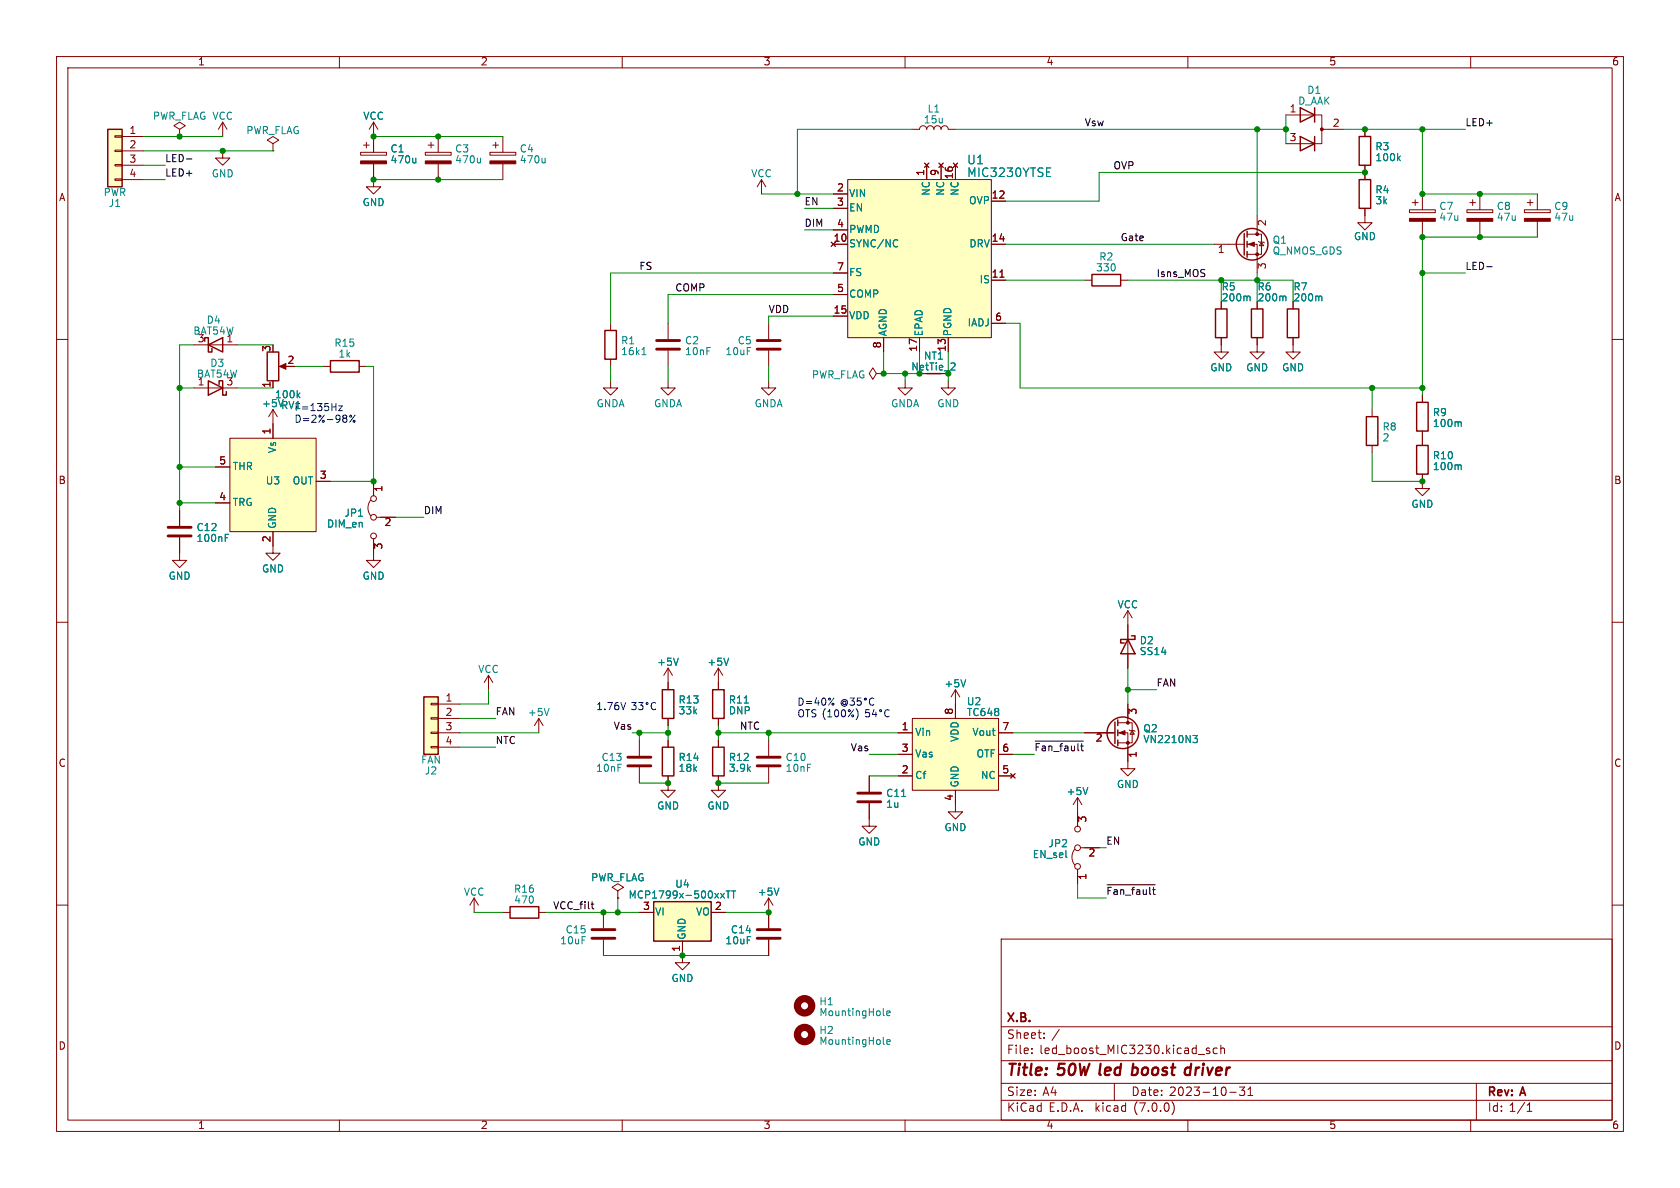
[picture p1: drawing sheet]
<svg xmlns="http://www.w3.org/2000/svg" width="297mm" height="210mm" viewBox="0 0 297 210" stroke-linecap="round" stroke-linejoin="round" font-family="sans-serif">
<g fill="none" stroke="#840000" stroke-width=".18">
<path d="M10 10h277v190h-277zM12 12h273v186h-273zM60 10v2M110 10v2M160 10v2M210 10v2M260 10v2M20.3 31.6h1.3v.3h-1.3zM20.3 29.1h1.3v.2h-1.3zM20.3 26.5h1.3v.3h-1.3zM20.3 24h1.3v.3h-1.3zM21.6 24.1h3.8"/>
<path d="M21.6 26.7h3.8M21.6 29.2h3.8M21.6 31.8h3.8M31.7 22.9l1.1-.7-1.1-.6-1 .6 1 .7v1.2M31.7 24.1h.1M39.4 26.7v1.2h1.2l-1.2 1.3-1.3-1.3h1.3M39.4 21.6l-.8 1.3M39.4 21.6v2.5M39.4 21.6l.7 1.3M48.3 25.4l1-.6-1-.7-1.1 .7 1.1 .6v1.3M48.3 26.7h.1M63.8 26.9h4.5v.5h-4.5z"/>
<path d="M64.3 25.7h1M64.8 25.1v1.1M66 29v4h1.3l-1.3 1.3-1.2-1.3h1.2M66 21.6v5.3M66 21.6l-.7 1.3M66 21.6l.8 1.3M75.2 26.9h4.6v.5h-4.6zM75.7 25.7h1M76.2 25.1v1.1M77.5 24.1v2.8M77.5 29v2.8M86.6 26.9h4.6v.5h-4.6z"/>
<path d="M87.1 25.7h1M87.6 25.1v1.1M88.9 24.1v2.8M88.9 29v2.8M134.6 31.8l-.7 1.2M134.6 31.8v2.5M134.6 31.8l.8 1.2M147.3 34.3h2.6M147.3 36.8h2.6M149.9 31.8h25.4v27.9h-25.4zM161.3 22.9h1.3a.64 .64 0 0 1 .6-.7 .64 .64 0 0 1 .6 .7 .64 .64 0 0 1 .7-.7 .64 .64 0 0 1 .6 .7 .64 .64 0 0 1 .6-.7 .64 .64 0 0 1 .7 .7 .64 .64 0 0 1 .6-.7 .64 .64 0 0 1 .6 .7h1.3M163.4 28.8l.8 .8"/>
<path d="M163.8 29.2v2.6M164.2 28.8l-.8 .8M166 28.8l.8 .8M166.4 29.2v2.6M166.8 28.8l-.8 .8M168.5 28.8l.8 .8M168.9 29.2v2.6M169.3 28.8l-.8 .8M175.3 35.6h2.5M222.2 38.1v3.3M227.3 20.3h6.4v5.1h-6.4M233.7 22.9h3.8"/>
<path d="M241.3 36.8v2.6h1.3l-1.3 1.2-1.3-1.2h1.3M241.3 22.9v1.2M241.3 29.2v2.6M249.2 37.1h4.5v.5h-4.5zM249.7 35.8h1M250.2 35.3v1M251.5 34.3v2.8M251.5 39.1v2.8M259.3 37.1h4.6v.5h-4.6zM259.8 35.8h1.1M260.3 35.3v1M261.6 34.3v2.8"/>
<path d="M261.6 39.1v2.8M269.5 37.1h4.6v.5h-4.6zM270 35.8h1M270.5 35.3v1M271.8 34.3v2.8M271.8 39.1v2.8M10 60h2M107.9 57.2v1.2M118.1 57.2v2.7M135.9 57.2v2.7M147.3 43.2h2.6M147.3 40.6h2.6"/>
<path d="M147.3 52.1h2.6M147.3 48.3h2.6M147.3 55.9h2.6M156.2 59.7v2.5M162.6 59.7v2.5M167.6 59.7v2.5M175.3 49.5h2.5M175.3 43.2h2.5M175.3 57.2h2.5M176.8 49h.7M191.8 49.5h1.2M198.1 49.5h1.3"/>
<path d="M214.6 43.2h5.4M215.9 59.7v2.5h1.3l-1.3 1.3-1.3-1.3h1.3M215.9 53.3v1.3M220.5 43.2h1.7v5.1M220.5 41.4h2.5v3.6h-2.5M222.2 59.7v2.5h1.3l-1.3 1.3-1.2-1.3h1.2M222.2 53.3v1.3M222.5 42.7l.1 .1h.8l.1 .1M223 42.8l.4 .6h-.8zM228.6 59.7v2.5h1.3l-1.3 1.3-1.3-1.3h1.3M228.6 53.3v1.3M285 60h2"/>
<path d="M34.3 68.6h7.6M34.3 61h7.6M40.6 77.5h15.3v16.5h-15.3zM48.3 67.3v1.3M48.3 72.4v5.1M48.3 72.4l-.8 1.3M48.3 72.4l.7 1.3M49.8 64.8h1M57.1 64.8h1.3M63.5 64.8h1.3M107.9 67.3v1.3h1.3l-1.3 1.3-1.2-1.3h1.2M107.9 63.5v1.3"/>
<path d="M118.1 67.3v1.3h1.3l-1.3 1.3-1.3-1.3h1.3M118.1 62v2.8M135.9 67.3v1.3h1.3l-1.3 1.3-1.3-1.3h1.3M135.9 62v2.8M154.9 66l-.6-1-.6 1 .6 1.1 .6-1.1h1.3M156.2 66h.1M160 67.3v1.3h1.3l-1.3 1.3-1.3-1.3h1.3M167.6 67.3v1.3h1.3l-1.3 1.3-1.2-1.3h1.2M242.6 72.4v1.3M242.6 78.7v1.3M251.5 69.9v1.2M251.5 76.2v2.5"/>
<path d="M31.7 95v4.1h1.3l-1.3 1.2-1.2-1.2h1.2M31.7 90.2v2.8M38.1 88.9h2.5M38.1 82.6h2.5M48.3 94v3.8h1.2l-1.2 1.3-1.3-1.3h1.3M55.9 85.1h2.5M65.5 88.4a2.26 2.26 0 0 0 0 2.8M66 95.3v3.8h1.3l-1.3 1.2-1.2-1.2h1.2M66 85.1v2.5M66.5 91.4h3.3M251.5 83.8v2.6h1.2l-1.2 1.2-1.3-1.2h1.3M10 110h2"/>
<path d="M86.4 119.4l-.8 1.3M86.4 119.4v2.5M86.4 119.4l.7 1.3M118.1 118.1v3.8M118.1 118.1l-.8 1.3M118.1 118.1l.8 1.3M127 118.1v3.8M127 118.1l-.8 1.3M127 118.1l.8 1.3M199.4 108v10.1M199.4 108l-.8 1.2M199.4 108l.8 1.2"/>
<path d="M285 110h2M76.2 132h1.3v.2h-1.3zM76.2 129.4h1.3v.3h-1.3zM76.2 126.9h1.3v.2h-1.3zM76.2 124.3h1.3v.3h-1.3zM77.5 124.5h3.8M77.5 127h3.8M77.5 129.5h3.8M77.5 132.1h3.8M95.2 127l-.7 1.3M95.2 127v2.5M95.2 127l.8 1.3"/>
<path d="M113 130.8v2.8M113 135.6v2.8M118.1 137.2v2.5h1.3l-1.3 1.3-1.3-1.3h1.3M118.1 127v1.3M118.1 130.8v1.3M127 137.2v2.5h1.3l-1.3 1.3-1.3-1.3h1.3M127 127v1.3M127 130.8v1.3M135.9 130.8v2.8M135.9 135.6v2.8M153.7 137.2v2.8M158.7 129.5h2.6"/>
<path d="M158.7 137.2h2.6M158.7 133.4h2.6M161.3 127h15.2v12.7h-15.2zM168.9 139.7v3.8h1.3l-1.3 1.3-1.3-1.3h1.3M168.9 121.9v5.1M168.9 121.9l-.8 1.3M168.9 121.9l.8 1.3M176.5 129.5h2.6M176.5 137.2h2.6M176.5 133.4h2.6M178.7 136.8l.8 .7M179.5 136.8l-.8 .7"/>
<path d="M191.8 129.5h5.3M197.6 129.5h1.8v6.4h1.3l-1.3 1.3-1.3-1.3h1.3M197.6 127.8h2.6v3.5h-2.6M199.4 124.5v3.3M199.6 129l.2 .2h.7l.2 .1M200.2 129.2l.3 .6h-.7zM10 160h2M83.8 158.8l-.7 1.2M83.8 158.8v2.5M83.8 158.8l.8 1.2M109.2 157.5l1-.7-1-.6-1 .6 1 .7v1.3M109.2 158.8h.1"/>
<path d="M135.9 158.8v5.3M135.9 158.8l-.8 1.2M135.9 158.8l.8 1.2M153.7 142v4.1h1.2l-1.2 1.2-1.3-1.2h1.3M190 150.1a2.26 2.26 0 0 0 0 2.8M190.5 141v5.1M190.5 153.7v2.5M190.5 141l-.8 1.2M190.5 141l.8 1.2M191 149.9h3.3M285 160h2M88.9 161.3h1.3"/>
<path d="M95.2 161.3h1.3M106.7 161.3v2.8M106.7 166.1v2.8M113 161.3h2.6M120.6 166.4v3.8h1.3l-1.3 1.3-1.2-1.3h1.2M125.7 161.3h2.6M135.9 166.1v2.8M177 166h108v32h-108zM60 198v2M110 198v2M160 198v2M177 194.5h108"/>
<path d="M177 191.5h108M177 187.5h108M177 181.5h108M182.4 186.1v.2M182.4 185.3v.2M184.6 183.4v.2M184.6 182.6v.2M197 191.5v3M207.2 194.8a1.74 1.74 0 0 1 0 2.2M210 198v2M211.8 186.4h1.2M213.8 185.3h-.3l-.2 .2v.2l.5 .1v.4h-.5"/>
<path d="M215.2 185.3h-.4l-.3 .2v.5l.1 .2h.6M215.8 185.4l.2-.1h.4l.1 1M215.8 184.8v1.5M217.4 193.1h1.1M219.1 192.2h.9l-.5 .5 .5 .2v.6l-.2 .2h-.5l-.2-.2M220.6 193.7h.9M220.6 192.6l.4-.4v1.5M260 198v2M261 191.5v6.5M270 196.5h.8M270 195.4l.4-.4v1.5"/>
<circle cx="66" cy="91.4" r=".51"/>
<circle cx="66" cy="94.7" r=".51"/>
<circle cx="66" cy="88.1" r=".51"/>
<circle cx="190.5" cy="153.2" r=".51"/>
<circle cx="190.5" cy="149.9" r=".51"/>
<circle cx="190.5" cy="146.6" r=".51"/>
</g>
<path d="M200.3 190h.4M200.3 188l-.2 2M200.8 188.7l-.6 .1M209.9 188.7l.6 .1M210.3 189.9l-.2 .1M210.6 188l-.3 2" fill="none" stroke="#840000" stroke-width=".4"/>
<g fill="none" stroke="#840000" stroke-width=".51">
<path d="M116.1 61.7h4M116.1 60.2h4M133.9 61.7h4M133.9 60.2h4M29.7 94.7h4.1M29.7 93.2h4.1M111 135.4h4.1M111 133.9h4.1M133.9 135.4h4M133.9 133.9h4M151.6 141.7h4.1M151.6 140.2h4.1"/>
<path d="M104.6 165.9h4.1M104.6 164.3h4.1M133.9 165.9h4M133.9 164.3h4"/>
</g>
<g fill="none" stroke="#840000" stroke-width=".25">
<path d="M229.9 19.1l2.5 1.2-2.5 1.3zM232.4 19.1v2.5M19 22.9h2.6v10.1h-2.6zM229.9 24.1l2.5 1.3-2.5 1.3zM232.4 24.1v2.6M240.3 31.8h2v5h-2zM240.3 24.1h2v5.1h-2zM106.9 58.4h2.1v5.1h-2.1zM193 48.5h5.1v2h-5.1zM214.9 54.6h2v5.1h-2zM220 41.3v3.8M220.5 40.9v1"/>
<path d="M220.5 42.7v1M220.5 44.5v1M221.2 54.6h2.1v5.1h-2.1zM227.6 54.6h2v5.1h-2zM36.2 60.3v-.6h.6v2.5h.7v-.6M36.8 67.3l2.6 1.3-2.6 1.3zM36.8 61l2.6-1.3v2.5zM38.7 67.9v-.6h.7v2.6h.6v-.7M47.2 62.2h2.1v5.1h-2.1zM58.4 63.8h5.1v2h-5.1zM241.6 73.7h2v5h-2zM250.4 78.7h2.1v5.1h-2.1z"/>
<path d="M250.4 71.1h2.1v5.1h-2.1zM199.4 113l1.3 2.6h-2.6zM200 112.4h.7v.6h-2.6v.7h.7M74.9 123.2h2.6v10.2h-2.6zM117.1 132.1h2v5.1h-2zM117.1 121.9h2v5.1h-2zM126 132.1h2v5.1h-2zM126 121.9h2v5.1h-2zM197.1 127.6v3.8M197.6 127.3v1M197.6 129v1M197.6 130.8v1"/>
<path d="M115.6 159.4h10.1v7h-10.1zM90.2 160.3h5v2h-5z"/>
<circle cx="221.4" cy="43.2" r="2.79"/>
<circle cx="198.5" cy="129.5" r="2.79"/>
</g>
<g fill="#ffffc2" stroke="#ffffc2" stroke-width=".18">
<path d="M115.6 159.4h10.1v7h-10.1z"/>
<path d="M74.9 123.2h2.6v10.2h-2.6z"/>
<path d="M19 22.9h2.6v10.1h-2.6z"/>
<path d="M149.9 31.8h25.4v27.9h-25.4z"/>
<path d="M40.6 77.5h15.3v16.5h-15.3z"/>
<path d="M161.3 127h15.2v12.7h-15.2z"/>
</g>
<g fill="none" stroke="#008484" stroke-width=".18">
<path d="M73.5 27.9v.9M73.5 28.7l-.2 .1M84.9 27.9v.9M84.9 28.7l-.1 .1M96.4 27.9v.9M96.4 28.7l-.2 .1M185 31.2h.8M185 29.7h.8M247.2 27.9l.4 .5M247.6 27.6l-.5 .5M158.5 42.4l.2 .1M158.7 43.5l-.2 .1"/>
<path d="M220.8 52.3l.2 .2v.7M227.2 52.3l.1 .2v.7M233.5 52.3l.2 .2v.7M52.7 69.8l.3 .5M53 69.5l-.5 .5M113.5 62.7h.7M113.7 61.6l.2-.2v1.3M168.7 64.2l.1 .2v.3l-.7 .7h.7M258.1 74.6l.2 .1v.7M39.8 94.5h.6M258.1 82.2l.2 .2v.6M119.9 116.3l-.4 1.3"/>
<path d="M128.8 116.3l-.4 1.3M97.1 125.2l-.5 1.3M170.7 120.2l-.4 1.2M192.3 139.2l-.4 1.3M210.9 130h.8l-.4 .5 .3 .1 .1 .4-.3 .3h-.3M127.4 157.9l.7 .9M128.1 157.9l-.7 .9M128.4 157.5h.7M128.7 157.5v1.3M129.3 157.5h.8M129.7 157.5v1.3M137.7 157l-.4 1.3"/>
<path d="M156.2 179.5h.1M156.8 179.1l.6-.1-.1-.2-.4-.1-.1 .2v.6h.5M156.2 184.6h.1M156.8 184.2l.6-.1-.1-.3h-.4l-.1 .2v.6h.5"/>
</g>
<g fill="#840000" stroke="#840000" stroke-width=".18">
<path d="M63.8 28.4h4.5v.6h-4.5z"/>
<path d="M49.4 64.8l1.1-.5v1z"/>
<path d="M220.7 43.2l1-.4v.8z"/>
<path d="M249.2 38.6h4.5v.5h-4.5z"/>
<path d="M269.5 38.6h4.6v.5h-4.6z"/>
<path d="M259.3 38.6h4.6v.5h-4.6z"/>
<path d="M86.6 28.4h4.6v.6h-4.6z"/>
<path d="M75.2 28.4h4.6v.6h-4.6z"/>
<path d="M197.9 129.5l1-.3v.7z"/>
<circle cx="233.7" cy="22.9" r=".25"/>
<circle cx="222.2" cy="45" r=".25"/>
<circle cx="222.2" cy="41.4" r=".25"/>
<circle cx="199.4" cy="131.3" r=".25"/>
<circle cx="199.4" cy="127.8" r=".25"/>
</g>
<g fill="none" stroke="#840000" stroke-width="1.3">
<circle cx="142.2" cy="177.8" r="1.27"/>
<circle cx="142.2" cy="182.9" r="1.27"/>
</g>
<path d="M33 28.1h.9M262.8 47.2h1M183 131h8.5M104.5 159.8h.5M195.7 156.4h8.5M104.7 160.6l.3 .1" fill="none" stroke="#000" stroke-width=".18"/>
<g fill="none" stroke="#0000c2" stroke-width=".18">
<path d="M59.9 71.7h.6l-.6 .9h.6M62.8 73.4l-1 1.3M111.7 124.2h.8l-.5 .5 .4 .1v.5l-.2 .2-.5-.2M112.9 124.2h.8l-.5 .5 .4 .1v.5l-.2 .2-.5-.2M115.9 124.3a.6 .6 0 0 0-.8 .4 .6 .6 0 0 0 .6 .8l.2-.2M147.3 124.3l.1 .2-.1 .2M147.4 123.4l-.9 1.3M149.5 124.1a.31 .31 0 0 0-.4-.1 .31 .31 0 0 0 0 .5 .31 .31 0 0 0 .4-.1M149.5 123.9v.5M149.5 124.4l.2 .1a.55 .55 0 0 0-.3-.9 .55 .55 0 0 0-.7 .6 .61 .61 0 0 0 .4 .6 .61 .61 0 0 0 .6-.1M150.3 123.4h.7l-.4 .5 .4 .1v.5l-.2 .2-.5-.2M151.5 125.5l.2 .6-.2 .9"/>
<path d="M152.2 123.4h-.6l-.1 .6 .2-.1h.4l.2 .2-.1 .4-.2 .2-.5-.2M153.7 125.5h-.6l-.1 .6 .2-.2 .4 .1 .1 .2v.4l-.2 .1-.5-.1M154.5 123.5a.6 .6 0 0 0-.8 .4 .6 .6 0 0 0 .6 .8l.2-.2M154.5 125.4l-.3 .9h.8M154.8 125.9v.8M157.2 125.6a.6 .6 0 0 0-.8 .4 .6 .6 0 0 0 .5 .7l.3-.1"/>
<circle cx="62" cy="73.6" r=".18"/>
<circle cx="62.6" cy="74.5" r=".18"/>
<circle cx="114.4" cy="124.4" r=".18"/>
<circle cx="153" cy="123.6" r=".18"/>
<circle cx="155.7" cy="125.6" r=".18"/>
</g>
<g fill="none" stroke="#008400" stroke-width=".18">
<path d="M25.4 26.7h22.9M25.4 24.1h14M25.4 31.8h3.8M25.4 29.2h3.8M66 24.1h22.9M66 31.8h22.9M134.6 34.3h12.7M142.2 36.8h5.1M161.3 22.9h-20.3v11.4M168.9 22.9h58.4M222.2 22.9v15.2M227.3 20.3v5.1"/>
<path d="M237.5 22.9h21.6M241.3 30.5h-47v5.1h-16.5M251.5 22.9v11.4h20.3M142.2 40.6h5.1M147.3 48.3h-39.4v8.9M147.3 55.9h-11.4v1.3M147.3 52.1h-29.2v5.1M177.8 57.2h2.5v11.4h71.2M177.8 49.5h14M177.8 43.2h36.8M199.4 49.5h29.2v3.8M215.9 49.5v3.8"/>
<path d="M222.2 48.3v5M251.5 48.3h7.6M271.8 41.9h-20.3v28M31.7 68.6h2.6M34.3 61h-2.6v29.2M41.9 68.6h6.4M41.9 61h6.4M52.1 64.8h5M64.8 64.8h1.2v20.3h-7.6M107.9 64.8v2.5M118.1 64.8v2.5M135.9 64.8v2.5"/>
<path d="M156.2 62.2v3.8h6.4v-3.8M160 66v1.3M167.6 62.2v5.1M242.6 68.6v3.8M31.7 88.9h6.4M31.7 82.6h6.4M69.8 91.4h5.1M242.6 80v5.1h8.9M199.4 118.1v6.4M81.3 129.5h13.9M81.3 132.1h6.3M81.3 127h6.3"/>
<path d="M86.4 121.9v2.6h-5.1M111.8 129.5h6.3M113 138.4h5.1M113 129.5v1.3M118.1 128.3v2.5M127 138.4h8.9M127 129.5h31.7M127 128.3v2.5M135.9 129.5v1.3M153.7 137.2h5M153.7 133.4h5M179.1 129.5h12.7"/>
<path d="M179.1 133.4h3.8M199.4 121.9h5.1M109.2 158.8v2.5M190.5 156.2v2.6h5.1M194.3 149.9h1.3M83.8 161.3h5.1M96.5 161.3h16.5M106.7 168.9h29.2M128.3 161.3h7.6"/>
</g>
<g fill="#008400" stroke="#008400" stroke-width=".18">
<circle cx="120.6" cy="168.9" r=".46"/>
<circle cx="109.2" cy="161.3" r=".46"/>
<circle cx="127" cy="138.4" r=".46"/>
<circle cx="106.7" cy="161.3" r=".46"/>
<circle cx="118.1" cy="138.4" r=".46"/>
<circle cx="135.9" cy="161.3" r=".46"/>
<circle cx="222.2" cy="22.9" r=".46"/>
<circle cx="227.3" cy="22.9" r=".46"/>
<circle cx="222.2" cy="49.5" r=".46"/>
<circle cx="215.9" cy="49.5" r=".46"/>
<circle cx="141" cy="34.3" r=".46"/>
<circle cx="160" cy="66" r=".46"/>
<circle cx="156.2" cy="66" r=".46"/>
<circle cx="66" cy="31.8" r=".46"/>
<circle cx="66" cy="24.1" r=".46"/>
<circle cx="77.5" cy="24.1" r=".46"/>
<circle cx="77.5" cy="31.8" r=".46"/>
<circle cx="31.7" cy="24.1" r=".46"/>
<circle cx="39.4" cy="26.7" r=".46"/>
<circle cx="251.5" cy="48.3" r=".46"/>
<circle cx="251.5" cy="41.9" r=".46"/>
<circle cx="251.5" cy="34.3" r=".46"/>
<circle cx="251.5" cy="22.9" r=".46"/>
<circle cx="251.5" cy="85.1" r=".46"/>
<circle cx="261.6" cy="34.3" r=".46"/>
<circle cx="261.6" cy="41.9" r=".46"/>
<circle cx="242.6" cy="68.6" r=".46"/>
<circle cx="251.5" cy="68.6" r=".46"/>
<circle cx="241.3" cy="22.9" r=".46"/>
<circle cx="241.3" cy="30.5" r=".46"/>
<circle cx="118.1" cy="129.5" r=".46"/>
<circle cx="113" cy="129.5" r=".46"/>
<circle cx="66" cy="85.1" r=".46"/>
<circle cx="127" cy="129.5" r=".46"/>
<circle cx="135.9" cy="129.5" r=".46"/>
<circle cx="199.4" cy="121.9" r=".46"/>
<circle cx="31.7" cy="88.9" r=".46"/>
<circle cx="31.7" cy="82.6" r=".46"/>
<circle cx="31.7" cy="68.6" r=".46"/>
</g>
<g font-size="2.8" fill="#840000">
<text x="178" y="190.8">Title:</text>
<text x="187.1" y="190.8">50W led</text>
<text x="201.4" y="190.8">boost</text>
<text x="211.4" y="190.8">driver</text>
</g>
<g font-size="2.1" fill="#008484">
<text x="170.9" y="29.3">U1</text>
<text x="170.9" y="31.6">MIC3230YTSE</text>
</g>
<g font-size="2.1" fill="#840000">
<text x="178" y="183.9">Sheet:</text>
<text x="178" y="181.1">X.B.</text>
<text x="185.9" y="183.9">/</text>
<text x="178" y="186.6">File:</text>
<text x="183.8" y="186.6">led_boost_MIC3230.kicad_sch</text>
<text x="178" y="196.8">KiCad</text>
<text x="178" y="194">Size:</text>
<text x="184.3" y="194">A4</text>
<text x="185.4" y="196.8">E.D.A.</text>
<text x="193.7" y="196.8">kicad</text>
<text x="200" y="194">Date:</text>
<text x="200.6" y="196.8">(7.0.0)</text>
<text x="206.7" y="194">2023-10-31</text>
<text x="263" y="194.2">Rev:</text>
<text x="263" y="196.8">Id: 1/1</text>
<text x="269" y="194.2">A</text>
</g>
<g font-size="1.8" fill="#840000">
<text x="35" y="11.8">1</text>
<text x="85" y="11.8">2</text>
<text x="135" y="11.8">3</text>
<text x="185" y="11.8">4</text>
<text x="235" y="11.8">5</text>
<text x="285" y="11.8">6</text>
<text x="22.8" y="23.9">1</text>
<text x="227.9" y="20.1">1</text>
<text x="235.6" y="22.6">2</text>
<text x="22.8" y="26.4">2</text>
<text x="22.8" y="29">3</text>
<text x="227.9" y="25.1">3</text>
<text x="10.4" y="35.8">A</text>
<text x="22.8" y="31.5">4</text>
<text x="147.9" y="34">2</text>
<text x="163.6" y="31.1" transform="rotate(-90 163.6 31.1)">1</text>
<text x="166.1" y="31.1" transform="rotate(-90 166.1 31.1)">9</text>
<text x="168.7" y="31.8" transform="rotate(-90 168.7 31.8)">16</text>
<text x="175.3" y="35.3">12</text>
<text x="285.4" y="35.8">A</text>
<text x="147.9" y="36.6">3</text>
<text x="147.9" y="40.4">4</text>
<text x="224.2" y="40" transform="rotate(-90 224.2 40)">2</text>
<text x="147.3" y="42.9">10</text>
<text x="175.3" y="42.9">14</text>
<text x="215.2" y="45.1">1</text>
<text x="224.2" y="47.7" transform="rotate(-90 224.2 47.7)">3</text>
<text x="147.9" y="51.8">5</text>
<text x="147.9" y="48">7</text>
<text x="175.3" y="49.3">11</text>
<text x="147.3" y="55.6">15</text>
<text x="175.9" y="56.9">6</text>
<text x="40" y="60.7">1</text>
<text x="48" y="62.3" transform="rotate(-90 48 62.3)">3</text>
<text x="50.8" y="64.5">2</text>
<text x="156" y="61.6" transform="rotate(-90 156 61.6)">8</text>
<text x="162.3" y="62.2" transform="rotate(-90 162.3 62.2)">17</text>
<text x="167.4" y="62.2" transform="rotate(-90 167.4 62.2)">13</text>
<text x="40" y="68.3">3</text>
<text x="48" y="68.6" transform="rotate(-90 48 68.6)">1</text>
<text x="48" y="76.9" transform="rotate(-90 48 76.9)">1</text>
<text x="38.7" y="82.3">5</text>
<text x="10.3" y="85.8">B</text>
<text x="38.7" y="88.6">4</text>
<text x="56.5" y="84.8">3</text>
<text x="67.9" y="87" transform="rotate(-90 67.9 87)">1</text>
<text x="285.3" y="85.8">B</text>
<text x="48" y="95.9" transform="rotate(-90 48 95.9)">2</text>
<text x="67.9" y="93.3">2</text>
<text x="67.9" y="97.2" transform="rotate(-90 67.9 97.2)">3</text>
<text x="78.7" y="124.2">1</text>
<text x="78.7" y="126.7">2</text>
<text x="78.7" y="129.3">3</text>
<text x="78.7" y="131.8">4</text>
<text x="159.4" y="129.3">1</text>
<text x="168.7" y="126.4" transform="rotate(-90 168.7 126.4)">8</text>
<text x="177.1" y="129.3">7</text>
<text x="193.6" y="131.4">2</text>
<text x="201.3" y="126.4" transform="rotate(-90 201.3 126.4)">3</text>
<text x="10.3" y="135.8">C</text>
<text x="159.4" y="136.9">2</text>
<text x="159.4" y="133.1">3</text>
<text x="177.1" y="136.9">5</text>
<text x="177.1" y="133.1">6</text>
<text x="201.3" y="134" transform="rotate(-90 201.3 134)">1</text>
<text x="285.3" y="135.8">C</text>
<text x="168.7" y="141.6" transform="rotate(-90 168.7 141.6)">4</text>
<text x="192.4" y="145.4" transform="rotate(-90 192.4 145.4)">3</text>
<text x="192.4" y="151.8">2</text>
<text x="192.4" y="155.6" transform="rotate(-90 192.4 155.6)">1</text>
<text x="113.6" y="161">3</text>
<text x="126.3" y="161">2</text>
<text x="120.4" y="168.3" transform="rotate(-90 120.4 168.3)">1</text>
<text x="10.3" y="185.8">D</text>
<text x="285.3" y="185.8">D</text>
<text x="35" y="199.8">1</text>
<text x="85" y="199.8">2</text>
<text x="135" y="199.8">3</text>
<text x="185" y="199.8">4</text>
<text x="235" y="199.8">5</text>
<text x="285" y="199.8">6</text>
</g>
<g font-size="1.8" fill="#008484">
<text x="231" y="16.9">D1</text>
<text x="27" y="21.5">PWR_FLAG VCC</text>
<text x="43.5" y="24">PWR_FLAG</text>
<text x="64.2" y="21.5">VCC</text>
<text x="163.3" y="22.1">15u</text>
<text x="163.9" y="20.2">L1</text>
<text x="229.4" y="18.8">D_AAK</text>
<text x="69" y="27.2">C1</text>
<text x="69" y="29.2">470u</text>
<text x="80.4" y="27.2">C3</text>
<text x="80.4" y="29.2">470u</text>
<text x="91.8" y="27.2">C4</text>
<text x="91.8" y="29.2">470u</text>
<text x="243.1" y="26.9">R3</text>
<text x="243.1" y="28.8">100k</text>
<text x="18.3" y="34.9">PWR</text>
<text x="37.4" y="31.6">GND</text>
<text x="132.7" y="31.6">VCC</text>
<text x="150.1" y="35.1">VIN</text>
<text x="164.7" y="34.7" transform="rotate(-90 164.7 34.7)">NC</text>
<text x="167.2" y="34.7" transform="rotate(-90 167.2 34.7)">NC</text>
<text x="169.7" y="34.7" transform="rotate(-90 169.7 34.7)">NC</text>
<text x="243.1" y="34.5">R4</text>
<text x="19.2" y="36.9">J1</text>
<text x="64" y="36.7">GND</text>
<text x="150.1" y="37.7">EN</text>
<text x="150.1" y="41.5">PWMD</text>
<text x="171.2" y="36.4">OVP</text>
<text x="243.1" y="36.4">3k</text>
<text x="254.4" y="37.4">C7</text>
<text x="254.4" y="39.3">47u</text>
<text x="264.5" y="37.4">C8</text>
<text x="264.5" y="39.3">47u</text>
<text x="274.7" y="37.4">C9</text>
<text x="274.7" y="39.3">47u</text>
<text x="150.1" y="44">SYNC/NC</text>
<text x="171.3" y="44">DRV</text>
<text x="194.3" y="46.3">R2</text>
<text x="224.9" y="43.4">Q1</text>
<text x="224.9" y="45.3">Q_NMOS_GDS</text>
<text x="239.3" y="42.7">GND</text>
<text x="150.1" y="52.9">COMP</text>
<text x="150.1" y="49.1">FS</text>
<text x="173.1" y="50.4">IS</text>
<text x="193.7" y="48.3">330</text>
<text x="215.9" y="51.6">R5</text>
<text x="215.9" y="53.5">200m</text>
<text x="222.3" y="51.6">R6</text>
<text x="222.3" y="53.5">200m</text>
<text x="228.6" y="51.6">R7</text>
<text x="228.6" y="53.5">200m</text>
<text x="34.1" y="59.4">BAT54W</text>
<text x="36.5" y="57.5">D4</text>
<text x="150.1" y="56.7">VDD</text>
<text x="157" y="59.4" transform="rotate(-90 157 59.4)">AGND</text>
<text x="163.4" y="59.4" transform="rotate(-90 163.4 59.4)">EPAD</text>
<text x="168.5" y="59.4" transform="rotate(-90 168.5 59.4)">PGND</text>
<text x="170.9" y="58">IADJ</text>
<text x="34.9" y="60.7">3</text>
<text x="37.1" y="65.1">D3</text>
<text x="59.1" y="61.6">R15</text>
<text x="59.8" y="63.5">1k</text>
<text x="109.7" y="61.1">R1</text>
<text x="109.7" y="63.1">16k1</text>
<text x="121" y="61.1">C2</text>
<text x="121" y="63.1">10nF</text>
<text x="128.2" y="63.1">10uF</text>
<text x="130.4" y="61.1">C5</text>
<text x="163.3" y="63.9">NT1</text>
<text x="213.9" y="65.9">GND</text>
<text x="220.3" y="65.9">GND</text>
<text x="226.6" y="65.9">GND</text>
<text x="34.8" y="67">BAT54W</text>
<text x="34.9" y="68.3">1</text>
<text x="48.5" y="70.7">100k</text>
<text x="143.5" y="67.2">PWR_FLAG</text>
<text x="46.3" y="72.3">+5VRV1</text>
<text x="52.1" y="72.9">F=135Hz</text>
<text x="105.4" y="72.3">GNDA</text>
<text x="115.6" y="72.3">GNDA</text>
<text x="133.3" y="72.3">GNDA</text>
<text x="157.5" y="72.3">GNDA</text>
<text x="165.6" y="72.3">GND</text>
<text x="244.4" y="76.4">R8</text>
<text x="253.2" y="73.8">R9</text>
<text x="253.2" y="75.8">100m</text>
<text x="41.1" y="83.4">THR</text>
<text x="49.1" y="80.2" transform="rotate(-90 49.1 80.2)">Vs</text>
<text x="244.4" y="78.3">2</text>
<text x="253.2" y="81.5">R10</text>
<text x="253.2" y="83.4">100m</text>
<text x="41.1" y="89.7">TRG</text>
<text x="46.9" y="85.9">U3</text>
<text x="51.6" y="85.9">OUT</text>
<text x="34.7" y="94.2">C12</text>
<text x="49.1" y="93.5" transform="rotate(-90 49.1 93.5)">GND</text>
<text x="57.7" y="93.5">DIM_en</text>
<text x="60.8" y="91.6">JP1</text>
<text x="249.5" y="90.1">GND</text>
<text x="34.7" y="96.1">100nF</text>
<text x="46.3" y="101.5">GND</text>
<text x="29.8" y="102.8">GND</text>
<text x="64" y="102.8">GND</text>
<text x="197.5" y="107.8">VCC</text>
<text x="84.5" y="119.2">VCC</text>
<text x="116.1" y="118">+5V</text>
<text x="125" y="118">+5V</text>
<text x="201.4" y="114.2">D2</text>
<text x="201.4" y="116.1">SS14</text>
<text x="119.9" y="124.6">R13</text>
<text x="128.8" y="124.6">R11</text>
<text x="166.9" y="121.8">+5V</text>
<text x="170.9" y="124.9">U2</text>
<text x="93.3" y="126.9">+5V</text>
<text x="119.9" y="126.6">33k</text>
<text x="128.8" y="126.6">DNP</text>
<text x="161.8" y="130.4">Vin</text>
<text x="169.7" y="131.3" transform="rotate(-90 169.7 131.3)">VDD</text>
<text x="170.9" y="126.9">TC648</text>
<text x="171.8" y="130.4">Vout</text>
<text x="202.1" y="129.7">Q2</text>
<text x="202.1" y="131.6">VN2210N3</text>
<text x="74.4" y="135.3">FAN</text>
<text x="75" y="137.2">J2</text>
<text x="105.3" y="136.7">10nF</text>
<text x="106.3" y="134.8">C13</text>
<text x="119.9" y="134.8">R14</text>
<text x="119.9" y="136.7">18k</text>
<text x="128.8" y="134.8">R12</text>
<text x="128.8" y="136.7">3.9k</text>
<text x="138.8" y="134.8">C10</text>
<text x="138.8" y="136.7">10nF</text>
<text x="161.8" y="138">Cf</text>
<text x="161.8" y="134.2">Vas</text>
<text x="172.5" y="134.2">OTF</text>
<text x="173.3" y="138">NC</text>
<text x="116.1" y="143.4">GND</text>
<text x="125" y="143.4">GND</text>
<text x="156.6" y="141.2">C11</text>
<text x="156.6" y="143.1">1u</text>
<text x="169.7" y="139.2" transform="rotate(-90 169.7 139.2)">GND</text>
<text x="188.5" y="140.8">+5V</text>
<text x="197.4" y="139.6">GND</text>
<text x="151.7" y="149.7">GND</text>
<text x="166.9" y="147.2">GND</text>
<text x="182.5" y="152">EN_sel</text>
<text x="185.3" y="150">JP2</text>
<text x="81.9" y="158.6">VCC</text>
<text x="90.8" y="158.1">R16</text>
<text x="90.8" y="160">470</text>
<text x="104.4" y="156.1">PWR_FLAG</text>
<text x="111.1" y="159.1">MCP1799x-500xxTT</text>
<text x="119.3" y="157.2">U4</text>
<text x="133.9" y="158.6">+5V</text>
<text x="99" y="167.2">10uF</text>
<text x="99.9" y="165.3">C15</text>
<text x="115.8" y="162.1">VI</text>
<text x="121.5" y="166.1" transform="rotate(-90 121.5 166.1)">GND</text>
<text x="122.9" y="162.1">VO</text>
<text x="128.2" y="167.2">10uF</text>
<text x="129.1" y="165.3">C14</text>
<text x="118.7" y="173.9">GND</text>
<text x="144.8" y="178">H1</text>
<text x="144.8" y="179.9">MountingHole</text>
<text x="144.8" y="183.1">H2</text>
<text x="144.8" y="185">MountingHole</text>
</g>
<g font-size="1.8">
<text x="191.8" y="22.5">Vsw</text>
<text x="259.1" y="22.5">LED+</text>
<text x="29.2" y="28.9">LED-</text>
<text x="29.2" y="31.4">LED+</text>
<text x="196.8" y="30.1">OVP</text>
<text x="142.2" y="40.3">DIM</text>
<text x="142.2" y="36.5">EN</text>
<text x="113" y="47.9">FS</text>
<text x="198.1" y="42.8">Gate</text>
<text x="259.1" y="47.9">LED-</text>
<text x="119.4" y="51.7">COMP</text>
<text x="204.5" y="49.2">Isns_MOS</text>
<text x="135.9" y="55.5">VDD</text>
<text x="74.9" y="91.1">DIM</text>
<text x="204.5" y="121.6">FAN</text>
<text x="87.6" y="131.7">NTC</text>
<text x="87.6" y="126.7">FAN</text>
<text x="108.4" y="129.2">Vas</text>
<text x="130.8" y="129.2">NTC</text>
<text x="150.3" y="133">Vas</text>
<text x="182.9" y="133">~{Fan_fault}</text>
<text x="195.6" y="149.5">EN</text>
<text x="97.8" y="160.9">VCC_filt</text>
<text x="195.6" y="158.4">~{Fan_fault}</text>
</g>
<text font-size="1.8" fill="#008400" x="161" y="65.8">NetTie_2</text>
<g font-size="1.8" fill="#0000c2">
<text x="52.1" y="74.9">D=2%-98%</text>
<text x="105.4" y="125.7">1.76V</text>
<text x="141" y="124.9">D=40%</text>
<text x="141" y="127">OTS (100%)</text>
</g>
</svg>
